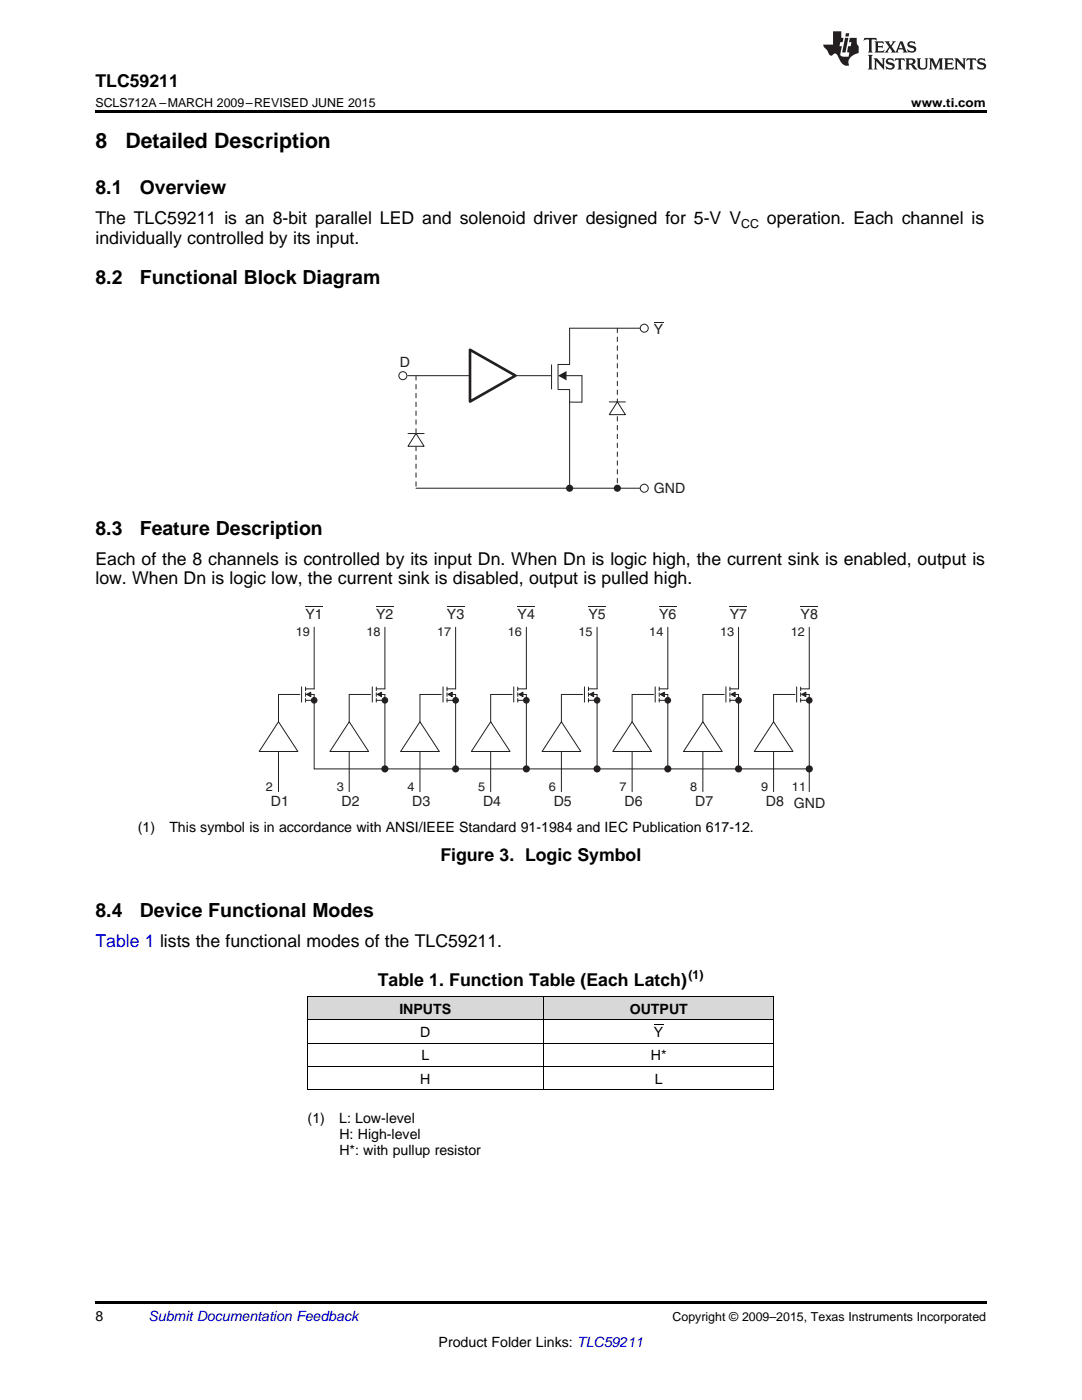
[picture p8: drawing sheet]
<svg xmlns="http://www.w3.org/2000/svg" width="216mm" height="279mm" viewBox="0 0 216 279" stroke-linecap="round" stroke-linejoin="round" font-family="sans-serif">
<g fill="#d8d8d8">
<path d="M61.4 198.9h11.9v4.7h-11.9z"/>
<path d="M73.3 198.9h23.1v4.7h-23.1z"/>
<path d="M96.4 198.9h12v4.7h-12z"/>
<path d="M108.4 198.9h23v4.7h-23z"/>
<path d="M131.4 198.9h23.1v4.7h-23.1z"/>
</g>
<path d="M61.4 217.5h.1zM96.3 217.5h.1zM108.3 217.5h.1zM131.3 217.5h.1zM154.4 217.5h.1zM19 259.7h177.8v.5h-177.8z" fill="#000"/>
<path d="M61.4 198.8h93.1M61.4 198.9v18.6M108.4 198.9v18.6M154.4 198.9v18.6M61.4 217.5h93.1M61.4 212.8h93.1M61.4 208.2h93.1M61.4 203.5h93.1" fill="none" stroke="#000" stroke-width=".2"/>
<path d="M55.6 138.6v19.4M62.7 125.2v12.3M62.7 138.6v14.9" fill="none" stroke="#231f20" stroke-width=".2"/>
<circle cx="62.7" cy="139.8" r=".56" fill="#231f20"/>
<g fill="none" stroke="#231f20" stroke-width=".2">
<path d="M55.6 138.6h4.2M61 121.1h3.4M61 137.5h1.7M61 139.8h1.7M62 138.6h.7"/>
<circle cx="62.7" cy="139.8" r=".56"/>
</g>
<path d="M61.2 138.6l.8-.5v.9z" fill="#231f20"/>
<path d="M60.2 137.1v3M61 137.1v.7M61 138.3v.7M61 139.4v.7M61.2 138.6l.8-.5v.9z" fill="none" stroke="#231f20" stroke-width=".2"/>
<path d="M55.6 144l3.8 6h-7.7z" fill="#fff"/>
<path d="M112 138.6v19.4M119.1 138.6v14.9M55.6 144l3.8 6h-7.7z" fill="none" stroke="#231f20" stroke-width=".2"/>
<circle cx="119.1" cy="153.5" r=".71" fill="#231f20"/>
<path d="M119.1 125.2v12.3" fill="none" stroke="#231f20" stroke-width=".2"/>
<circle cx="119.1" cy="139.8" r=".56" fill="#231f20"/>
<g fill="none" stroke="#231f20" stroke-width=".2">
<path d="M112 138.6h4.3M117.4 121.1h3.5M117.4 137.5h1.7M117.4 139.8h1.7M118.5 138.6h.6"/>
<circle cx="119.1" cy="139.8" r=".56"/>
</g>
<path d="M117.6 138.6l.9-.5v.9z" fill="#231f20"/>
<path d="M116.6 137.1v3M117.4 137.1v.7M117.4 138.3v.7M117.4 139.4v.7M117.6 138.6l.9-.5v.9z" fill="none" stroke="#231f20" stroke-width=".2"/>
<path d="M112 144l3.9 6h-7.7z" fill="#fff"/>
<path d="M69.7 138.6v19.4M76.8 138.6v14.9M112 144l3.9 6h-7.7z" fill="none" stroke="#231f20" stroke-width=".2"/>
<circle cx="76.8" cy="153.5" r=".71" fill="#231f20"/>
<path d="M76.8 125.2v12.3" fill="none" stroke="#231f20" stroke-width=".2"/>
<circle cx="76.8" cy="139.8" r=".56" fill="#231f20"/>
<g fill="none" stroke="#231f20" stroke-width=".2">
<path d="M69.7 138.6h4.3M75.1 121.1h3.4M75.1 137.5h1.7M75.1 139.8h1.7M76.1 138.6h.7"/>
<circle cx="76.8" cy="139.8" r=".56"/>
</g>
<path d="M75.3 138.6l.8-.5v.9z" fill="#231f20"/>
<path d="M74.3 137.1v3M75.1 137.1v.7M75.1 138.3v.7M75.1 139.4v.7M75.3 138.6l.8-.5v.9z" fill="none" stroke="#231f20" stroke-width=".2"/>
<path d="M69.7 144l3.9 6h-7.8z" fill="#fff"/>
<path d="M126.1 138.6v19.4M133.3 138.6v14.9M69.7 144l3.9 6h-7.8z" fill="none" stroke="#231f20" stroke-width=".2"/>
<circle cx="133.3" cy="153.5" r=".71" fill="#231f20"/>
<path d="M133.3 125.2v12.3" fill="none" stroke="#231f20" stroke-width=".2"/>
<circle cx="133.3" cy="139.8" r=".56" fill="#231f20"/>
<g fill="none" stroke="#231f20" stroke-width=".2">
<path d="M126.1 138.6h4.3M131.5 121.1h3.5M131.5 137.5h1.8M131.5 139.8h1.8M132.6 138.6h.7"/>
<circle cx="133.3" cy="139.8" r=".56"/>
</g>
<path d="M131.7 138.6l.9-.5v.9z" fill="#231f20"/>
<path d="M130.7 137.1v3M131.5 137.1v.7M131.5 138.3v.7M131.5 139.4v.7M131.7 138.6l.9-.5v.9z" fill="none" stroke="#231f20" stroke-width=".2"/>
<path d="M126.1 144l3.9 6h-7.7z" fill="#fff"/>
<path d="M83.8 138.6v19.4M90.9 138.6v14.9M126.1 144l3.9 6h-7.7z" fill="none" stroke="#231f20" stroke-width=".2"/>
<circle cx="90.9" cy="153.5" r=".71" fill="#231f20"/>
<path d="M90.9 125.2v12.3" fill="none" stroke="#231f20" stroke-width=".2"/>
<circle cx="90.9" cy="139.8" r=".56" fill="#231f20"/>
<g fill="none" stroke="#231f20" stroke-width=".2">
<path d="M83.8 138.6h4.3M89.2 121.1h3.4M89.2 137.5h1.7M89.2 139.8h1.7M90.2 138.6h.7"/>
<circle cx="90.9" cy="139.8" r=".56"/>
</g>
<path d="M89.4 138.6l.8-.5v.9z" fill="#231f20"/>
<path d="M88.4 137.1v3M89.2 137.1v.7M89.2 138.3v.7M89.2 139.4v.7M89.4 138.6l.8-.5v.9z" fill="none" stroke="#231f20" stroke-width=".2"/>
<path d="M83.8 144l3.9 6h-7.8z" fill="#fff"/>
<path d="M140.2 138.6v19.4M147.4 138.6v14.9M83.8 144l3.9 6h-7.8z" fill="none" stroke="#231f20" stroke-width=".2"/>
<circle cx="147.4" cy="153.5" r=".71" fill="#231f20"/>
<path d="M147.4 125.2v12.3" fill="none" stroke="#231f20" stroke-width=".2"/>
<circle cx="147.4" cy="139.8" r=".56" fill="#231f20"/>
<g fill="none" stroke="#231f20" stroke-width=".2">
<path d="M140.2 138.6h4.3M145.6 121.1h3.5M145.7 137.5h1.7M145.7 139.8h1.7M146.7 138.6h.7"/>
<circle cx="147.4" cy="139.8" r=".56"/>
</g>
<path d="M145.8 138.6l.9-.5v.9z" fill="#231f20"/>
<path d="M144.8 137.1v3M145.7 137.1v.7M145.7 138.3v.7M145.7 139.4v.7M145.8 138.6l.9-.5v.9z" fill="none" stroke="#231f20" stroke-width=".2"/>
<path d="M140.2 144l3.9 6h-7.7z" fill="#fff"/>
<path d="M97.9 138.6v19.4M105 138.6v14.9M140.2 144l3.9 6h-7.7z" fill="none" stroke="#231f20" stroke-width=".2"/>
<circle cx="105" cy="153.5" r=".71" fill="#231f20"/>
<path d="M105 125.2v12.3" fill="none" stroke="#231f20" stroke-width=".2"/>
<circle cx="105" cy="139.8" r=".56" fill="#231f20"/>
<g fill="none" stroke="#231f20" stroke-width=".2">
<path d="M97.9 138.6h4.3M103.3 121.1h3.4M103.3 137.5h1.7M103.3 139.8h1.7M104.4 138.6h.6"/>
<circle cx="105" cy="139.8" r=".56"/>
</g>
<path d="M103.5 138.6l.9-.5v.9z" fill="#231f20"/>
<path d="M102.5 137.1v3M103.3 137.1v.7M103.3 138.3v.7M103.3 139.4v.7M103.5 138.6l.9-.5v.9z" fill="none" stroke="#231f20" stroke-width=".2"/>
<path d="M97.9 144l3.9 6h-7.7z" fill="#fff"/>
<path d="M154.4 138.6v19.4M161.5 125.2v12.3M161.5 138.6v19.4M97.9 144l3.9 6h-7.7z" fill="none" stroke="#231f20" stroke-width=".2"/>
<circle cx="161.5" cy="139.8" r=".56" fill="#231f20"/>
<g fill="none" stroke="#231f20" stroke-width=".2">
<path d="M154.4 138.6h4.2M159.7 121.1h3.5M159.8 137.5h1.7M159.8 139.8h1.7M160.8 138.6h.7"/>
<circle cx="161.5" cy="139.8" r=".56"/>
</g>
<path d="M160 138.6l.8-.5v.9z" fill="#231f20"/>
<path d="M159 137.1v3M159.8 137.1v.7M159.8 138.3v.7M159.8 139.4v.7M160 138.6l.8-.5v.9z" fill="none" stroke="#231f20" stroke-width=".2"/>
<path d="M154.4 144l3.8 6h-7.7z" fill="#fff"/>
<path d="M62.7 153.5h98.8M154.4 144l3.8 6h-7.7z" fill="none" stroke="#231f20" stroke-width=".2"/>
<g fill="#231f20">
<path d="M130.5 64.3h1.8v.1h-1.8z" fill-rule="evenodd"/>
<circle cx="161.5" cy="153.5" r=".71"/>
</g>
<path d="M81.4 75h12.4M102.9 75h7.2M111.4 72.7h2.3M111.4 77.7h2.3M112.9 75h3.2" fill="none" stroke="#231f20" stroke-width=".2"/>
<path d="M111.4 75l1.6-1v1.9z" fill="#231f20"/>
<path d="M113.7 65.5h14.1M113.7 77.7v19.7M83 97.4h44.8M113.7 80.3h2.4" fill="none" stroke="#231f20" stroke-width=".2"/>
<circle cx="113.7" cy="97.4" r=".71" fill="#231f20"/>
<path d="M113.7 65.5v7.2M116.1 75v5.3" fill="none" stroke="#231f20" stroke-width=".2"/>
<path d="M83 75v22.4M123.2 65.5v31.9" fill="none" stroke="#231f20" stroke-width=".2" stroke-dasharray=".9 .9"/>
<circle cx="123.2" cy="97.4" r=".71" fill="#231f20"/>
<path d="M110.1 73.8h1.3v2.6h-1.3z" fill-rule="evenodd" fill="#fff"/>
<path d="M110.1 72.8v4.8M111.4 72.8v4.8" fill="none" stroke="#231f20" stroke-width=".2"/>
<circle cx="128.6" cy="97.4" r=".8" fill="#fff"/>
<circle cx="128.6" cy="97.4" r=".8" fill="none" stroke="#231f20" stroke-width=".2"/>
<circle cx="128.6" cy="65.5" r=".8" fill="#fff"/>
<circle cx="128.6" cy="65.5" r=".8" fill="none" stroke="#231f20" stroke-width=".2"/>
<circle cx="80.4" cy="75" r=".8" fill="#fff"/>
<g fill="none" stroke="#231f20" stroke-width=".2">
<path d="M121.6 80.2h3.2"/>
<circle cx="80.4" cy="75" r=".8"/>
</g>
<path d="M123.2 80.2l1.6 2.6h-3.2z" fill="#fff"/>
<path d="M81.4 86.5h3.2M123.2 80.2l1.6 2.6h-3.2z" fill="none" stroke="#231f20" stroke-width=".2"/>
<path d="M83 86.5l1.6 2.6h-3.2z" fill="#fff"/>
<path d="M83 86.5l1.6 2.6h-3.2z" fill="none" stroke="#231f20" stroke-width=".2"/>
<path d="M93.8 69.8l9.1 5.2-9.1 5.1z" fill="none" stroke="#231f20" stroke-width=".53"/>
<path d="M19 22h177.8v.5h-177.8z" fill="#000"/>
<g fill="#231f20">
<path d="M172.5 7.6l-.1 .5 .4-.2h.6v.1v2.1l-.2 .4h.9l-.2-.4v-2.1l.1-.1h.5l.5 .2-.2-.5zM174.5 8.3l.2 .3v1.5l-.2 .4h1.8l.2-.6a1.04 1.04 0 0 1-1.3 .2v-.7h.6l.3 .2v-.6l-.3 .2h-.6v-.6l.8-.1 .4 .3-.2-.5zM176.5 8.3l.9 1.1-.9 1.1h.8l-.2-.2 .4-.7 .5 .7-.2 .2h1.5l-.2-.2 .2-.4h.9l.1 .4-.2 .2h1l-.3-.3-.7-1.9h-.5l-.9 2-.8-1 .9-1h-.8l.1 .3-.4 .5-.3-.6 .1-.2zM179.7 8.6l.4 1h-.7zM181.3 8.4a.63 .63 0 0 0-.2 .7 .63 .63 0 0 0 .6 .4l.6 .2 .1 .2a.75 .75 0 0 1-.7 .4 .75 .75 0 0 1-.6-.5l.1 .7 .1-.1a1.11 1.11 0 0 0 1.5-.6 1.13 1.13 0 0 0-1.2-.8l-.1-.4a1.04 1.04 0 0 1 1.2 .2l-.2-.5-.2 .1-.4-.2zM173.2 10.9l.2 .4v2.2l-.2 .4h1l-.3-.4v-2.2l.3-.4zM174.3 11.6l.3 .4v1.5l-.3 .4h.8l-.2-.4v-1.3l1.5 1.7v-1.9l.2-.4h-.7l.2 .4v.9l-1.1-1.3zM177 11.8a.62 .62 0 0 0-.2 .7 .62 .62 0 0 0 .6 .4l.6 .1 .1 .3a.76 .76 0 0 1-.7 .3 .76 .76 0 0 1-.7-.4l.2 .7 .1-.1a1.11 1.11 0 0 0 1.5-.6 1.13 1.13 0 0 0-1.2-.8l-.1-.4a1.04 1.04 0 0 1 1.2 .2l-.2-.6-.2 .1-.5-.1zM178.7 11.6l-.2 .6a.61 .61 0 0 1 .8-.3v1.6l-.2 .4h.9l-.2-.4v-1.6a.63 .63 0 0 1 .7 .3l-.1-.6zM180.6 11.6l.3 .4v1.5l-.3 .4h1l-.2-.2-.1-.8 .6 .2a.76 .76 0 0 0 1.2 .7l-1-1a.58 .58 0 0 0 .6-.5 .58 .58 0 0 0-.5-.6zM181.4 11.9h.1a.45 .45 0 0 1 .5 .1 .45 .45 0 0 1 .1 .5l-.8 .2zM182.9 11.6l.2 .2a2.17 2.17 0 0 0 .3 1.9 .99 .99 0 0 0 1.6-.6v-1.1l.2-.4h-.7l.2 .2a1.92 1.92 0 0 1-.2 1.8 .6 .6 0 0 1-.9-.5v-1.1l.2-.4zM185.4 11.6l.2 .4v1.5l-.2 .4h.7l-.2-.4v-1.4l.8 1.8 .8-1.8v1.4l-.2 .4h.9l-.2-.4v-1.5l.2-.4h-.8l-.6 1.5-.6-1.5zM188.4 11.6l.2 .4v1.5l-.2 .4h1.8l.1-.6a1.04 1.04 0 0 1-1.2 .1v-.6h.5l.4 .2v-.6l-.4 .2h-.5v-.7h.8l.3 .3-.1-.6zM190.5 11.6l.2 .4v1.5l-.2 .4h.7l-.2-.4v-1.3l1.5 1.7v-1.9l.2-.4h-.7l.2 .4v.9l-1.1-1.3zM192.9 11.6l-.1 .6a.61 .61 0 0 1 .7-.3l.1 1.6-.3 .4h1l-.3-.4 .1-1.6a.63 .63 0 0 1 .7 .3l-.1-.6zM195.2 11.8a.62 .62 0 0 0-.2 .7 .62 .62 0 0 0 .6 .4l.6 .1 .1 .3a.76 .76 0 0 1-.7 .3 .76 .76 0 0 1-.6-.4l.1 .7 .1-.1a1.11 1.11 0 0 0 1.6-.6 1.13 1.13 0 0 0-1.3-.8l-.1-.4a1.04 1.04 0 0 1 1.2 .2l-.1-.6-.2 .1-.5-.1z"/>
<path d="M166.2 6.3v2.6h-1.9v.4l.8 .9a.91 .91 0 0 0 1 .8 .56 .56 0 0 1 .5-.3 .56 .56 0 0 1 .5 .3l.4 .8a1.53 1.53 0 0 0 1.9 1.2 1.54 1.54 0 0 1 1-2.1l.9-.3v-1.4a1.52 1.52 0 0 1-.4-1.6h-1.3l-.2 .8h.5l-.2 .8h-.5l-.1 1v.2l.4 .1-.2 .8a1.93 1.93 0 0 1-1.6-.3l.3-1.8h-.5l.2-.8h.4l.2-.8h-.4v-1.3zM168.6 7.6l-.6 2.9h.7l.6-2.9zM168.8 6.6l-.1 .7h.6l.2-.7z"/>
</g>
<path d="M130.5 204.4h1.9v.1h-1.9z" fill="#000"/>
<g font-size="4.2">
<text x="19" y="29.6">8</text>
<text x="25" y="29.6">Detailed Description</text>
</g>
<g font-size="3.9">
<text x="19" y="38.8">8.1</text>
<text x="27.9" y="38.8">Overview</text>
<text x="19" y="56.7">8.2</text>
<text x="27.9" y="56.7">Functional Block Diagram</text>
<text x="19" y="106.8">8.3</text>
<text x="27.9" y="106.8">Feature Description</text>
<text x="19" y="183.1">8.4</text>
<text x="27.9" y="183.1">Device Functional Modes</text>
</g>
<g font-size="3.5">
<text x="19" y="17.3">TLC59211</text>
<text x="19" y="44.8">The TLC59211 is an 8-bit parallel LED and solenoid driver designed for 5-V V</text>
<text x="153" y="44.8">operation. Each channel is</text>
<text x="19" y="48.6">individually controlled by its input.</text>
<text x="19" y="112.7">Each of the 8 channels is controlled by its input Dn. When Dn is logic high, the current sink is enabled, output is</text>
<text x="19" y="116.6">low. When Dn is logic low, the current sink is disabled, output is pulled high.</text>
<text x="87.9" y="171.8">Figure 3. Logic Symbol</text>
<text x="75.4" y="196.8">Table 1. Function Table (Each Latch)</text>
</g>
<text font-size="3.5" fill="#00f" x="19" y="189.1">Table 1 lists the functional modes of the TLC59211.</text>
<g font-size="2.8" fill="#231f20">
<text x="130.5" y="66.7">Y</text>
<text x="79.8" y="73.3">D</text>
<text x="130.5" y="98.4">GND</text>
<text x="61" y="123.4">Y1</text>
<text x="75.1" y="123.4">Y2</text>
<text x="89.2" y="123.4">Y3</text>
<text x="103.3" y="123.4">Y4</text>
<text x="117.4" y="123.4">Y5</text>
<text x="131.5" y="123.4">Y6</text>
<text x="145.6" y="123.4">Y7</text>
<text x="159.7" y="123.4">Y8</text>
<text x="54" y="160.9">D1</text>
<text x="68.2" y="160.9">D2</text>
<text x="82.3" y="160.9">D3</text>
<text x="96.4" y="160.9">D4</text>
<text x="110.5" y="160.9">D5</text>
<text x="124.6" y="160.9">D6</text>
<text x="138.7" y="160.9">D7</text>
<text x="152.8" y="160.9">D8</text>
<text x="158.4" y="161.2">GND</text>
</g>
<g font-size="2.8">
<text x="27.5" y="166">(1)</text>
<text x="33.8" y="166">This symbol is in accordance with ANSI/IEEE Standard 91-1984 and IEC Publication 617-12.</text>
<text x="79.7" y="202.3">INPUTS</text>
<text x="125.7" y="202.3">OUTPUT</text>
<text x="83.9" y="206.9">D</text>
<text x="130.5" y="206.9">Y</text>
<text x="84.1" y="211.6">L</text>
<text x="129.9" y="211.6">H*</text>
<text x="83.9" y="216.3">H</text>
<text x="130.7" y="216.3">L</text>
<text x="61.4" y="224.2">(1)</text>
<text x="67.7" y="224.2">L: Low-level</text>
<text x="67.7" y="227.4">H: High-level</text>
<text x="67.7" y="230.5">H*: with pullup resistor</text>
<text x="19" y="263.6">8</text>
<text x="87.5" y="268.9">Product Folder Links: TLC59211</text>
</g>
<text font-size="2.8" fill="#0000c8" x="29.6" y="263.6">Submit Documentation Feedback</text>
<g font-size="2.5">
<text x="19" y="21.4">SCLS712A –MARCH 2009–REVISED JUNE 2015</text>
<text x="181.8" y="21.4">www.ti.com</text>
<text x="147.9" y="45.5">CC</text>
<text x="137.4" y="195.4">(1)</text>
<text x="134.2" y="263.6">Copyright © 2009–2015, Texas Instruments Incorporated</text>
</g>
<g font-size="2.5" fill="#231f20">
<text x="59" y="127">19</text>
<text x="73.1" y="127">18</text>
<text x="87.2" y="127">17</text>
<text x="101.3" y="127">16</text>
<text x="115.4" y="127">15</text>
<text x="129.6" y="127">14</text>
<text x="143.7" y="127">13</text>
<text x="157.8" y="127">12</text>
<text x="53.1" y="157.9">2</text>
<text x="67.2" y="157.9">3</text>
<text x="81.3" y="157.9">4</text>
<text x="95.4" y="157.9">5</text>
<text x="109.5" y="157.9">6</text>
<text x="123.6" y="157.9">7</text>
<text x="137.7" y="157.9">8</text>
<text x="151.9" y="157.9">9</text>
<text x="158" y="157.9">11</text>
</g>
</svg>
